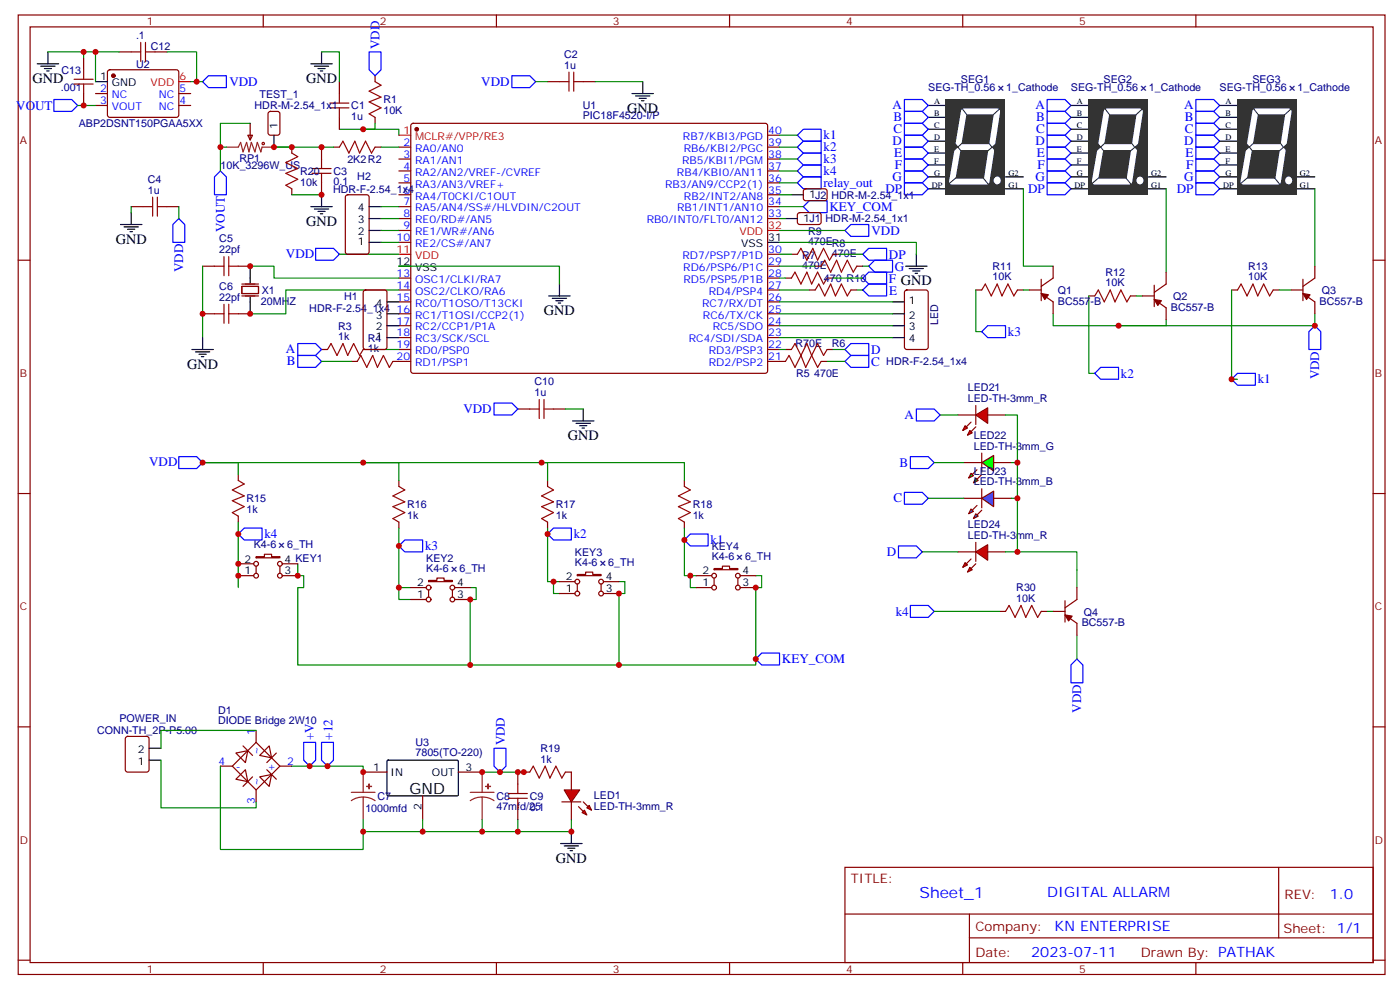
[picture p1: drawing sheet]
<svg xmlns="http://www.w3.org/2000/svg" width="415mm" height="293mm" viewBox="0 0 415 293" stroke-linecap="round" stroke-linejoin="round" font-family="sans-serif">
<g fill="none" stroke="#870000" stroke-width=".35">
<path d="M5.4 4.4h405.3v284.4h-405.3zM8.9 8h398.3v277.3h-398.3zM78.1 4.4v3.6M147.2 4.4v3.6M216.4 4.4v3.6M285.5 4.4v3.6M354.6 4.4v3.6M74.2 36.5v5M100.6 24.2v3.5M100.6 34.8v3.5M111.2 22.4v1.8M111.2 34.8v1.7"/>
<path d="M122 36.8l.5-.3h104.4l.5 .3 .2 .5v72.9l-.7 .4h-104.7l-.4-.7v-72.6zM162.4 24.2h3.5M173 24.2h3.5M73.5 40.1h1.4l-.7 1.4zM95.4 43.6v3.5M95.4 54.2v3.5M98.9 43.6h1.7M111.2 43.6h1.8M118.3 43.6h3.5M118.3 47.1h3.5M118.3 50.7h3.5M118.3 54.2h3.5"/>
<path d="M118.3 57.7h3.5M227.6 40.1h3.6M227.6 43.6h3.6M227.6 47.1h3.6M227.6 50.7h3.6M227.6 54.2h3.6M227.6 57.7h3.6M5.4 77.1h3.5M118.3 61.2h3.5M118.3 64.8h3.5M118.3 71.8h3.5M118.3 68.3h3.5"/>
<path d="M227.6 61.2h3.6M227.6 64.8h3.6M227.6 75.4h3.6M227.6 78.9h3.6M407.2 77.1h3.5M118.3 82.4h3.5M118.3 85.9h3.5M118.3 89.5h3.5M118.3 93h3.5M118.3 96.5h3.5M227.6 82.4h3.6M227.6 85.9h3.6"/>
<path d="M227.6 89.5h3.6M227.6 93h3.6M227.6 96.5h3.6M118.3 100h3.5M118.3 103.6h3.5M118.3 107.1h3.5M227.6 100h3.6M227.6 103.6h3.6M227.6 107.1h3.6M5.4 146.3h3.5M407.2 146.3h3.5M5.4 215.4h3.5"/>
<path d="M407.2 215.4h3.5M250.6 257h156.6v28.3h-156.6zM379.2 257.1v20.8M250.6 270.9h156.5M287.5 277.9h119.6M287.5 270.9v14.1M5.4 284.6h3.5M78.1 285.3v3.5M147.2 285.3v3.5M216.4 285.3v3.5M285.5 285.3v3.5M354.6 285.3v3.5"/>
<path d="M407.2 284.6h3.5"/>
</g>
<path d="M118.3 40.1h3.5M118.3 75.4h3.5M227.6 68.3h3.6" fill="none" stroke="#f00" stroke-width=".35"/>
<g fill="none" stroke="#000" stroke-width=".35">
<path d="M11 18.9h6.4M12.1 19.6h4.2M14.2 15.4v3.5M92.2 18.9h6.3M93.2 19.6h4.3M95.4 15.4v3.5M13.2 20.3h2.1M13.9 21h.7M94.3 20.3h2.1M95 21h.7M187.4 27.7h6.4M188.5 28.4h4.2"/>
<path d="M189.5 29.1h2.2M190.3 29.8h.7M190.6 24.2v3.5M275.3 31.3h5.3M275.3 34.8h5.3M275.3 38.3h5.3M95.4 57.7v3.5M275.3 41.8h5.3M275.3 45.4h5.3M275.3 48.9h5.3M275.3 52.4h5.3M275.3 56h5.3"/>
<path d="M298.2 52.4h5.3M298.2 56h5.3M92.2 61.2h6.3M93.2 61.9h4.3M94.3 62.7h2.1M95 63.4h.7M118.3 78.9h3.5M227.6 71.8h3.6"/>
</g>
<circle cx="123.6" cy="38.3" r=".53" fill="#870000" stroke="#870000" stroke-width=".35"/>
<g fill="none" stroke="#a10000" stroke-width=".35">
<path d="M97.8 32h5.7M97.8 30.6h5.7M100.6 27.7v2.9M100.6 32v2.8M111.2 24.2l1.8 1.1-3.5 1.7 3.5 1.8-3.5 1.4 3.5 1.8-3.5 1.7 1.7 1.1M165.9 24.2h2.8M168.7 21.4v5.6M170.1 24.2h2.9M170.1 21.4v5.6M92.5 51.4h5.7M92.5 50h5.7M95.4 47.1v2.9"/>
<path d="M95.4 51.4v2.8M100.6 43.6l1.1-1.8 1.8 3.6 1.7-3.6 1.4 3.6 1.8-3.6 1.8 3.6 1-1.8"/>
<circle cx="78.1" cy="42.5" r=".35"/>
</g>
<path d="M74.2 36.5h-8.8v14.2M100.6 38.3h17.7v1.8M111.2 36.5v1.8h-3.5M158.9 24.2h3.5M176.5 24.2h14.1M65.4 43.6h1.7M81.2 43.6h17.7" fill="none" stroke="#008700" stroke-width=".35"/>
<path d="M109.5 15.4h3.5v5.3l-1.8 1.7-1.7-1.7zM16 29.5h5.3l1.7 1.8-1.7 1.7h-5.3zM61.8 22.4h5.3v3.6h-5.3l-1.7-1.8zM151.8 22.4h5.3l1.8 1.8-1.8 1.8h-5.3zM65.4 50.7l1.7 1.7v5.3h-3.5v-5.3z" fill="none" stroke="#00f" stroke-width=".35"/>
<path d="M67.1 43.6h3.6l.7-1.4 .7 2.8 1-2.8 .7 2.8 .7-2.8 1.1 2.8 .7-2.8 1.1 2.8 .3-1.4h3.5" fill="none" stroke="#8c2424" stroke-width=".35"/>
<path d="M280.4 29.5h17.6v28.2h-17.6z" fill="#333"/>
<path d="M284.1 43.6l-1.8 10.2h10.3l3.1-20.8h-9.8l-1.8 10.6h9.9" fill="none" stroke="#fff" stroke-width="1.8"/>
<path d="M285.2 32l9 11.7-13.3 11.2M296.8 32l-12.7 11.6 9.5 11.6" fill="none" stroke="#333" stroke-width=".32"/>
<path d="M283 42.1l1.2 1.5-1.6 1.4zM294.1 43.6l1.1 1.3 .4-2.7z" fill="#333"/>
<circle cx="295.7" cy="53.5" r="1.11" fill="#fff"/>
<path d="M236.5 75.4l1-1.8 1.8 3.5 1.8-3.5 1.4 3.5 1.7-3.5 1.8 3.5 1.1-1.7M243.5 78.9l1.1-1.8 1.7 3.5 1.8-3.5 1.4 3.5 1.8-3.5 1.7 3.5 1.1-1.7M234.7 82.4l1.1-1.8 1.7 3.6 1.8-3.6 1.4 3.6 1.8-3.6 1.7 3.6 1.1-1.8M97.1 103.6l1.1-1.8 1.7 3.5 1.8-3.5 1.4 3.5 1.8-3.5 1.7 3.5 1.1-1.7M105.9 107.1l1.1-1.8 1.8 3.6 1.7-3.6 1.4 3.6 1.8-3.6 1.8 3.6 1-1.8M232.9 107.1l1.1-1.8 1.8 3.6 3.5-7.1 1.4 3.5 1.8 3.6 1-1.8M234.7 103.6l1.1-1.8 1.7 3.5 1.4 3.6 3.6-7.1 1.7 3.5 1.1-1.7" fill="none" stroke="#a10000" stroke-width=".35"/>
<g fill="none" stroke="#870000" stroke-width=".35">
<path d="M234.7 75.4h1.8M241.8 78.9h1.7M247.1 75.4h1.7M254.1 78.9h1.8M232.9 82.4h1.8M245.3 82.4h1.8M95.4 103.6h1.7M104.2 107.1h1.7M107.7 103.6h1.8M116.5 107.1h1.8M231.2 107.1h1.7M232.9 103.6h1.8"/>
<path d="M243.5 107.1h1.8M245.3 103.6h1.8"/>
</g>
<path d="M231.2 75.4h3.5M231.2 78.9h10.6M231.2 82.4h1.7M109.5 103.6h8.8M231.2 103.6h1.7" fill="none" stroke="#008700" stroke-width=".35"/>
<g fill="none" stroke="#00f" stroke-width=".35">
<path d="M268.2 29.5h5.3l1.8 1.8-1.8 1.7h-5.3zM268.2 33h5.3l1.8 1.8-1.8 1.7h-5.3zM268.2 36.5h5.3l1.8 1.8-1.8 1.8h-5.3zM310.6 36.5h5.2l1.8 1.8-1.8 1.8h-5.2zM310.6 33h5.2l1.8 1.8-1.8 1.7h-5.2zM310.6 29.5h5.2l1.8 1.8-1.8 1.7h-5.2zM268.2 40.1h5.3l1.8 1.7-1.8 1.8h-5.3zM268.2 43.6h5.3l1.8 1.8-1.8 1.7h-5.3zM268.2 47.1h5.3l1.8 1.8-1.8 1.8h-5.3zM268.2 50.7h5.3l1.8 1.7-1.8 1.8h-5.3zM268.2 54.2h5.3l1.8 1.8-1.8 1.7h-5.3zM310.6 54.2h5.2l1.8 1.8-1.8 1.7h-5.2z"/>
<path d="M310.6 50.7h5.2l1.8 1.7-1.8 1.8h-5.2zM310.6 47.1h5.2l1.8 1.8-1.8 1.8h-5.2zM310.6 43.6h5.2l1.8 1.8-1.8 1.7h-5.2zM310.6 40.1h5.2l1.8 1.7-1.8 1.8h-5.2z"/>
</g>
<path d="M317.6 31.3h5.3M317.6 34.8h5.3M317.6 38.3h5.3M317.6 41.8h5.3M317.6 45.4h5.3M317.6 48.9h5.3M317.6 52.4h5.3M317.6 56h5.3M340.5 52.4h5.3M340.5 56h5.3" fill="none" stroke="#000" stroke-width=".35"/>
<path d="M322.7 29.5h17.7v28.2h-17.7z" fill="#333"/>
<path d="M326.4 43.6l-1.7 10.2h10.2l3.2-20.8h-9.9l-1.8 10.6h9.9" fill="none" stroke="#fff" stroke-width="1.8"/>
<path d="M327.5 32l9 11.7-13.2 11.2M339.1 32l-12.7 11.6 9.6 11.6" fill="none" stroke="#333" stroke-width=".32"/>
<path d="M325.4 42.1l1.2 1.5-1.7 1.4zM336.4 43.6l1.1 1.3 .4-2.7z" fill="#333"/>
<circle cx="338" cy="53.5" r="1.11" fill="#fff"/>
<path d="M354.6 36.5h5.3l1.8 1.8-1.8 1.8h-5.3zM354.6 33h5.3l1.8 1.8-1.8 1.7h-5.3zM354.6 29.5h5.3l1.8 1.8-1.8 1.7h-5.3zM354.6 54.2h5.3l1.8 1.8-1.8 1.7h-5.3zM354.6 50.7h5.3l1.8 1.7-1.8 1.8h-5.3zM354.6 47.1h5.3l1.8 1.8-1.8 1.8h-5.3zM354.6 43.6h5.3l1.8 1.8-1.8 1.7h-5.3zM354.6 40.1h5.3l1.8 1.7-1.8 1.8h-5.3z" fill="none" stroke="#00f" stroke-width=".35"/>
<path d="M361.7 31.3h5.3M361.7 34.8h5.3M361.7 38.3h5.3M361.7 41.8h5.3M361.7 45.4h5.3M361.7 48.9h5.3M361.7 52.4h5.3M361.7 56h5.3M384.6 52.4h5.3M384.6 56h5.3" fill="none" stroke="#000" stroke-width=".35"/>
<path d="M366.8 29.5h17.7v28.2h-17.7z" fill="#333"/>
<path d="M370.5 43.6l-1.7 10.2h10.2l3.2-20.8h-9.9l-1.8 10.6h9.9" fill="none" stroke="#fff" stroke-width="1.8"/>
<path d="M371.6 32l9 11.7-13.3 11.2M383.2 32l-12.7 11.6 9.5 11.6" fill="none" stroke="#333" stroke-width=".32"/>
<path d="M369.5 42.1l1.2 1.5-1.7 1.4zM380.5 43.6l1.1 1.3 .4-2.7z" fill="#333"/>
<circle cx="382.1" cy="53.5" r="1.11" fill="#fff"/>
<g fill="none" stroke="#00f" stroke-width=".35">
<path d="M236.5 40.1l1.7-1.8h5.3v3.5h-5.3zM236.5 43.6l1.7-1.8h5.3v3.6h-5.3zM236.5 47.1l1.7-1.7h5.3v3.5h-5.3zM236.5 50.7l1.7-1.8h5.3v3.5h-5.3zM236.5 54.2l1.7-1.8h5.3v3.6h-5.3zM53 64.8l1.8 1.7v5.3h-3.5v-5.3zM93.6 73.6h5.3l1.7 1.8-1.7 1.7h-5.3zM238.2 61.2l1.8-1.7h5.3v3.5h-5.3zM250.6 68.3l1.7-1.8h5.3v3.6h-5.3zM257.6 78.9l1.8-1.8h5.3v3.5h-5.3zM257.6 73.6h5.3v3.5h-5.3l-1.7-1.7zM255.9 85.9l1.7-1.7h5.3v3.5h-5.3z"/>
<path d="M257.6 80.6h5.3v3.6h-5.3l-1.7-1.8zM389.9 96.5l1.8 1.8v5.3h-3.5v-5.3zM88.3 101.8h5.3l1.8 1.8-1.8 1.7h-5.3zM88.3 105.3h5.3l1.8 1.8-1.8 1.8h-5.3zM250.6 107.1l1.7-1.8h5.3v3.6h-5.3zM250.6 103.6l1.7-1.8h5.3v3.5h-5.3zM53 135.3h5.3l1.8 1.8-1.8 1.8h-5.3zM224.1 195.3l1.8-1.8h5.3v3.6h-5.3z"/>
</g>
<g fill="none" stroke="#a10000" stroke-width=".35">
<path d="M45.3 58.4v5.7M46.7 58.4v5.7M42.4 61.2h2.9M46.7 61.2h2.8M63.6 78.9h2.8M66.4 76.1v5.6M67.8 78.9h2.9M67.8 76.1v5.6M63.6 93h2.8M66.4 90.2v5.6M67.8 90.2v5.6M67.8 93h2.9"/>
<path d="M241.8 85.9l1-1.7 1.8 3.5 1.7-3.5 1.5 3.5 1.7-3.5 1.8 3.5 1-1.8M291.1 85.9l1.1-1.7 1.8 3.5 1.7-3.5 1.4 3.5 1.8-3.5 1.8 3.5 1-1.8M324.7 87.7l1-1.8 1.8 3.6 1.7-3.6 1.5 3.6 1.7-3.6 1.8 3.6 1-1.8M367 85.9l1.1-1.7 1.7 3.5 1.8-3.5 1.4 3.5 1.8-3.5 1.7 3.5 1.1-1.8M70.7 142.4l1.7 1-3.5 1.8 3.5 1.8-3.5 1.4 3.5 1.7-3.5 1.8 1.8 1.1M118.3 144.1l1.8 1.1-3.6 1.8 3.6 1.7-3.6 1.4 3.6 1.8-3.6 1.8 1.8 1M162.4 144.1l1.7 1.1-3.5 1.8 3.5 1.7-3.5 1.4 3.5 1.8-3.5 1.8 1.8 1M203 144.1l1.7 1.1-3.5 1.8 3.5 1.7-3.5 1.4 3.5 1.8-3.5 1.8 1.8 1M150.7 236.6h5.7M150.7 235.2h5.7M153.6 232.3v2.9M153.6 236.6v2.8"/>
<path d="M157.1 228.8l1.1-1.8 1.7 3.6 1.8-3.6 1.4 3.6 1.8-3.6 1.7 3.6 1.1-1.8"/>
</g>
<g fill="none" stroke="#870000" stroke-width=".35">
<path d="M38.9 61.2h3.5M49.5 61.2h3.5M60.1 78.9h3.5M70.7 78.9h3.5M60.1 93h3.5M70.7 93h3.5M71.7 84.9h5v2.1h-5zM71.7 87.7h5M71.7 84.2h5M240 85.9h1.8M252.3 85.9h1.8M289.4 85.9h1.7"/>
<path d="M301.7 85.9h1.8M322.9 87.7h1.8M335.2 87.7h1.8M365.2 85.9h1.8M377.6 85.9h1.7M70.7 140.6v1.8M70.7 153v1.7M118.3 142.4v1.7M118.3 154.7v1.8M162.4 142.4v1.7M162.4 154.7v1.8M203 142.4v1.7"/>
<path d="M203 154.7v1.8M37.4 218.4l.5-.2h5.6l.6 .5 .1 9.4-.5 .7h-5.8l-.7-.5-.1-9.4zM76 216.5v3.5M65.4 227h3.5M68.9 227l7.1-7 7 7-7 7.1zM70 223.2l3.5-.7-.7 3.5zM72.1 221.1l2.8 2.8M72.8 228.1l.7 3.5-3.5-.7zM74.9 230.2l-2.8 2.8M76 234.1v3.5M77 230.2l3.5-.7-.7 3.5zM79.1 228.1l2.9 2.8"/>
<path d="M79.8 221.1l.7 3.5-3.5-.7zM82 223.2l-2.9 2.8M83 227h3.5M107.7 228.8h7.1M125.3 235.9v7M135.9 228.8h7.1M153.6 228.8v3.5M153.6 239.4v3.5M155.3 228.8h1.8M167.7 228.8h1.7"/>
</g>
<g fill="none" stroke="#008700" stroke-width=".35">
<path d="M231.2 40.1h5.3M231.2 43.6h5.3M231.2 47.1h5.3M231.2 50.7h5.3M231.2 54.2h5.3M303.5 56v22.9h8.8M345.8 56v24.6M389.9 56v22.9M38.9 61.2v1.8M53 61.2v3.6M60.1 78.9v21.1M74.2 78.9h7v3.5h37.1"/>
<path d="M100.6 75.4h17.7M118.3 78.9h47.6v5.3M231.2 71.8h40.5v3.6M231.2 68.3h19.4M231.2 61.2h7M248.8 75.4h7.1M118.3 85.9h-33.5v7.1h-10.6M231.2 85.9h8.8M247.1 82.4h8.8M254.1 85.9h1.8M289.4 85.9v12.4h1.7M312.3 93v3.5h33.5v-1.7"/>
<path d="M322.9 87.7v22.9h1.8M337 87.7h1.8M365.2 85.9v26.5h1.8M379.3 85.9h3.6M389.9 93v3.5h-58.2M95.4 107.1h8.8M245.3 107.1h5.3M247.1 103.6h3.5M107.7 137.1h54.7v5.3M160.6 137.1h42.4v5.3M70.7 140.6v-3.5h-10.6h58.2v5.3M70.7 154.7v19.4"/>
<path d="M118.3 156.5v17.6h3.5M162.4 156.5v15.9h3.5M203 156.5v14.1h3.5M88.3 167.1v3.5h1.8v3.5h-1.8v23h51.2v-19.4h1.7v-3.6h-1.7M118.3 174.1v3.6h3.5M164.1 172.4v3.5h1.8M183.6 172.4h1.7v3.5h-1.7v21.2h-44.1M204.7 170.6v3.5h1.8M224.1 170.6h1.8v3.5h-1.8v23h-40.5M76 216.5h-28.3v5.3M47.7 225.3v14.1h28.3v-1.8M65.4 227v24.7h42.3v-5.2"/>
<path d="M86.5 227h21.2v1.8M143 228.8h12.3M107.7 242.9v3.6h17.6v-3.6M143 242.9v3.6h-17.7M153.6 242.9v3.6h-10.6"/>
</g>
<g fill="none" stroke="#000" stroke-width=".35">
<path d="M35.7 66.5h6.4M36.8 67.2h4.2M37.9 67.9h2.1M38.6 68.7h.7M38.9 63v3.5M74.2 78.9v4.9M268.6 78.9h6.3M269.6 79.6h4.3M271.7 75.4v3.5M74.2 88.1v4.9M162.7 87.7h6.4M163.8 88.4h4.2"/>
<path d="M164.9 89.1h2.1M165.6 89.8h.7M165.9 84.2v3.5M270.7 80.3h2.1M271.4 81h.7M56.9 103.6h6.4M58 104.3h4.2M59 105h2.1M59.7 105.7h.7M60.1 100v3.6M44.2 225.3h3.5M44.2 221.8h3.5"/>
<path d="M114.8 225.5l.3-.2h20.7l.1 .3v10.1l-.3 .2-20.7-.1-.1-.3z"/>
</g>
<path d="M104.2 234.8h7M107.7 236.2l-1.8 .3-1.7 .8M107.7 236.2l1.9 .3 1.6 .8M107.7 228.8v6M107.7 236.2v6.7M139.5 234.8h7M143 236.2l-1.9 .3-1.6 .8M143 236.2l1.8 .3 1.7 .8M143 228.8v6M143 236.2v6.7" fill="none" stroke="#8c2424" stroke-width=".35"/>
<g fill="#8c2424" stroke="#8c2424" stroke-width=".35">
<path d="M108.8 233l1.4 .1z"/>
<path d="M109.4 232.3l.1 1.5z"/>
<path d="M144 233l1.5 .1z"/>
<path d="M144.7 232.3v1.5z"/>
</g>
<g fill="#f00" stroke="#870000" stroke-width=".35">
<path d="M167.3 234.1h4.6l-2.5 3.5z"/>
<path d="M166.6 237.6h5.7z"/>
</g>
<g fill="#870000" stroke="#870000" stroke-width=".35">
<path d="M173 237.6l1.4 1.4z"/>
<path d="M171.6 239l1.4 1.5z"/>
</g>
<g fill="#f00" stroke="#870000" stroke-width=".35">
<path d="M174 239.4l.7-.7 .7 1.4z"/>
<path d="M172.6 240.8l.7-.7 .7 1.4z"/>
</g>
<g fill="none" stroke="#870000" stroke-width=".35">
<path d="M24.8 17.1v3.6M35.4 15.4h3.5M46 15.4h3.5M24.8 27.7v3.6M28.3 27.7h3.6M28.3 31.3h3.6M32.1 20.9l.5-.2h20l.4 .7v13l-.7 .4-20-.1-.4-.6v-12.7zM53 27.7h3.6M53 31.3h3.6M79.7 33.2l.5-.2h2.1l.7 .5v5.9l-.5 .6-2.3 .1-.7-.5v-5.9zM86.5 43.6v1.8M86.5 56v1.7"/>
<path d="M102.6 57.9l.5-.2h5.7l.6 .4 .1 16.5-.5 .7-5.9 .1-.6-.5-.1-16.5zM238.5 56.2l.4-.2h6l.4 .7-.1 2.3-.6 .5-5.9-.1-.5-.6v-2.1zM236.7 63.2l.5-.2 5.9 .1 .4 .6v2.4l-.7 .4h-5.9l-.4-.7v-2.1zM312.3 78.9v3.5l-3.5 2.5M389.9 78.9v3.5l-3.5 2.5M107.9 86.1l.5-.2h5.7l.6 .5 .1 16.5-.5 .6-5.9 .1-.6-.5-.1-16.5zM268.5 86.1l.4-.2h5.7l.6 .5 .1 16.5-.5 .6-5.9 .1-.6-.5-.1-16.5zM305.3 85.9h3.5M308.8 87l3.5 2.5v3.5M308.8 82.8v6.3M338.8 87.7h3.5M342.3 88.8l3.5 2.4v3.6"/>
<path d="M342.3 84.5v6.4M345.8 80.6v3.6l-3.5 2.4M382.9 85.9h3.5M386.4 87l3.5 2.5v3.5M386.4 82.8v6.3M153.6 121.2h3.5M164.1 121.2h3.6M70.7 170.6h4.5M70.7 167.1h4.5M76 165h2.4v-.7h2.1v.7h2.5v.3h-7zM76 167.8v2.1M83 167.8v2.1"/>
<path d="M83.7 170.6h4.6M83.7 167.1h4.6M121.8 177.7h4.6M121.8 174.1h4.6M127.1 172h2.5v-.7h2.1v.7h2.5v.4h-7.1zM127.1 174.8v2.2M134.2 174.8v2.2M134.9 177.7h4.6M134.9 174.1h4.6M165.9 175.9h4.6M165.9 172.4h4.6M171.2 170.3h2.5v-.8h2.1v.8h2.5v.3h-7.1z"/>
<path d="M171.2 173.1v2.1M178.3 173.1v2.1M179 175.9h4.6M179 172.4h4.6M206.5 170.6h4.6M206.5 174.1h4.6M211.8 168.5h2.4v-.7h2.2v.7h2.4v.3h-7zM211.8 171.3v2.1M218.8 171.3v2.1M219.5 170.6h4.6M219.5 174.1h4.6M315.8 178v6.4"/>
<path d="M319.4 174.1v3.6l-3.6 2.4M296.4 181.2h1.8M308.8 181.2h1.8M312.3 181.2h3.5M315.8 182.2l3.6 2.5v3.5M169.4 228.8v5.3M169.4 237.6v5.3"/>
<circle cx="76" cy="167.1" r=".71"/>
<circle cx="76" cy="170.6" r=".71"/>
<circle cx="83" cy="170.6" r=".71"/>
<circle cx="83" cy="167.1" r=".71"/>
<circle cx="127.1" cy="177.7" r=".71"/>
<circle cx="127.1" cy="174.1" r=".71"/>
<circle cx="134.2" cy="174.1" r=".71"/>
<circle cx="134.2" cy="177.7" r=".71"/>
<circle cx="171.2" cy="175.9" r=".71"/>
<circle cx="171.2" cy="172.4" r=".71"/>
<circle cx="178.3" cy="175.9" r=".71"/>
<circle cx="178.3" cy="172.4" r=".71"/>
<circle cx="211.8" cy="170.6" r=".71"/>
<circle cx="211.8" cy="174.1" r=".71"/>
<circle cx="218.8" cy="170.6" r=".71"/>
<circle cx="218.8" cy="174.1" r=".71"/>
</g>
<g fill="none" stroke="#008700" stroke-width=".35">
<path d="M14.2 15.4h14.1v8.8M24.8 15.4v1.7M28.3 15.4h7.1M49.5 15.4h8.8v8.8M95.4 15.4h5.2v8.8M23 31.3h5.3M56.6 24.2h3.5M81.2 43.6h5.3M86.5 57.7h8.9M113 43.6h5.3M231.2 57.7h3.5M113 71.8h5.3"/>
<path d="M113 68.3h5.3M113 64.8h5.3M113 61.2h5.3M231.2 64.8h1.7M255.9 78.9h1.7M231.2 89.5h33.5M231.2 93h33.5M231.2 96.5h33.5M303.5 85.9h1.8M231.2 100h33.5M167.7 121.2h5.3M319.4 168.8v5.3"/>
<path d="M310.6 181.2h1.7M319.4 188.2v7.1M153.6 228.8h1.7M169.4 242.9v3.6h-15.8"/>
</g>
<g fill="none" stroke="#00f" stroke-width=".35">
<path d="M291.1 98.3l1.8-1.8h5.3v3.5h-5.3zM146.5 119.5h5.3l1.8 1.7-1.8 1.8h-5.3zM324.7 110.6l1.7-1.7h5.3v3.5h-5.3zM365.2 112.4l1.8-1.8h5.3v3.6h-5.3zM270 135.3h5.3l1.7 1.8-1.7 1.8h-5.3zM271.7 121.2h5.3l1.8 1.8-1.8 1.7h-5.3zM70.7 158.3l1.7-1.8h5.3v3.5h-5.3zM162.4 158.3l1.7-1.8h5.3v3.5h-5.3zM268.2 145.9h5.3l1.8 1.8-1.8 1.7h-5.3zM118.3 161.8l1.8-1.8h5.2v3.5h-5.2zM203 160l1.7-1.7h5.3v3.5h-5.3zM266.5 161.8h5.2l1.8 1.7-1.8 1.8h-5.2z"/>
<path d="M270 179.4h5.3l1.7 1.8-1.7 1.8h-5.3zM319.4 195.3l1.7 1.8v5.3h-3.5v-5.3zM90.1 220h3.5v5.3l-1.8 1.7-1.7-1.7zM95.4 220h3.5v5.3l-1.8 1.7-1.7-1.7zM146.5 221.8h3.5v5.2l-1.7 1.8-1.8-1.8z"/>
</g>
<g fill="none" stroke="#a10000" stroke-width=".35">
<path d="M38.9 15.4h2.8M41.7 12.6v5.6M43.1 12.6v5.6M43.1 15.4h2.9M22 23.5h5.6M22 24.9h5.6M24.8 20.7v2.8M24.8 24.9v2.8M86.5 45.4l1.8 1-3.5 1.8 3.5 1.8-3.5 1.4 3.5 1.7-3.5 1.8 1.7 1.1M159.9 118.4v5.6M161.3 118.4v5.6M157.1 121.2h2.8"/>
<path d="M161.3 121.2h2.8M298.2 181.2l1.1-1.8 1.7 3.6 1.8-3.6 1.4 3.6 1.8-3.6 1.7 3.6 1.1-1.8"/>
</g>
<g fill="none" stroke="#000" stroke-width=".35">
<path d="M28.3 24.2h3.6M81.2 40.1v3.5M234.7 57.7h3.5M109.5 64.8h3.5M109.5 71.8h3.5M109.5 68.3h3.5M109.5 61.2h3.5M232.9 64.8h3.6M114.8 96.5h3.5M114.8 93h3.5M114.8 89.5h3.5M264.7 96.5h3.5"/>
<path d="M264.7 93h3.5M264.7 89.5h3.5M114.8 100h3.5M264.7 100h3.5M169.8 124.7h6.3M170.9 125.4h4.2M171.9 126.2h2.1M172.6 126.9h.7M173 121.2v3.5M166.3 250h6.3M167.3 250.7h4.3M168.4 251.4h2.1"/>
<path d="M169.1 252.1h.7M169.4 246.5v3.5"/>
</g>
<g fill="#870000" stroke="#870000" stroke-width=".35">
<path d="M308.8 87l2.1 .3-1.1 1.5z"/>
<path d="M342.3 88.8l2.1 .3-1 1.4z"/>
<path d="M386.4 87l2.1 .3-1 1.5z"/>
<path d="M315.8 182.2l2.2 .4-1.1 1.4z"/>
<circle cx="33.6" cy="22.4" r=".53"/>
</g>
<path d="M53 24.2h3.6" fill="none" stroke="#f00" stroke-width=".35"/>
<g fill="#f00" stroke="#870000" stroke-width=".35">
<path d="M289.4 123l3.5-2.1v4.5z"/>
<path d="M289.4 120.2v5.6z"/>
</g>
<g fill="#870000" stroke="#870000" stroke-width=".35">
<path d="M289.4 126.5l-1.4 1.4z"/>
<path d="M288 125.1l-1.4 1.4z"/>
</g>
<g fill="#f00" stroke="#870000" stroke-width=".35">
<path d="M287.6 127.6l.7 .7-1.4 .7z"/>
<path d="M286.2 126.2l.7 .7-1.4 .7z"/>
</g>
<path d="M284.1 123h5.3M292.9 123h5.3" fill="none" stroke="#870000" stroke-width=".35"/>
<path d="M291.1 137.1l3.6-2.1v4.6z" fill="#0f0" stroke="#870000" stroke-width=".35"/>
<path d="M291.1 134.3v5.6z" fill="#f00" stroke="#870000" stroke-width=".35"/>
<g fill="#870000" stroke="#870000" stroke-width=".35">
<path d="M291.1 140.6l-1.4 1.4z"/>
<path d="M288.3 140.6l1.4-1.4z"/>
</g>
<g fill="#0f0" stroke="#870000" stroke-width=".35">
<path d="M289.4 141.7l.7 .7-1.4 .7z"/>
<path d="M288 140.3l.7 .7-1.4 .7z"/>
</g>
<path d="M285.9 137.1h5.2M294.7 137.1h5.3M285.9 147.7h5.2M294.7 147.7h5.3" fill="none" stroke="#870000" stroke-width=".35"/>
<g fill="#09f" stroke="#870000" stroke-width=".35">
<path d="M288 150.8l.7 .8-1.4 .7z"/>
<path d="M289.4 152.3l.7 .7-1.4 .7z"/>
</g>
<g fill="#870000" stroke="#870000" stroke-width=".35">
<path d="M289.7 149.8l-1.4 1.4z"/>
<path d="M291.1 151.2l-1.4 1.4z"/>
</g>
<path d="M291.1 144.9v5.6z" fill="#f00" stroke="#870000" stroke-width=".35"/>
<path d="M291.1 147.7l3.6-2.1v4.5z" fill="#09f" stroke="#870000" stroke-width=".35"/>
<path d="M278.8 123h5.3M275.3 147.7h10.6" fill="none" stroke="#008700" stroke-width=".35"/>
<g fill="#f00" stroke="#870000" stroke-width=".35">
<path d="M289.4 163.5l3.5-2.1v4.6z"/>
<path d="M289.4 160.7v5.7z"/>
</g>
<g fill="#870000" stroke="#870000" stroke-width=".35">
<path d="M289.4 167.1l-1.4 1.4z"/>
<path d="M288 165.7l-1.4 1.4z"/>
</g>
<g fill="#f00" stroke="#870000" stroke-width=".35">
<path d="M287.6 168.1l.7 .7-1.4 .7z"/>
<path d="M286.2 166.7l.7 .7-1.4 .7z"/>
</g>
<path d="M284.1 163.5h5.3M292.9 163.5h5.3" fill="none" stroke="#870000" stroke-width=".35"/>
<path d="M277 137.1h8.9M298.2 123h3.5v14.1h-1.7M301.7 137.1v10.6h-1.7M301.7 147.7v15.8h-3.5M273.5 163.5h10.6M301.7 163.5h17.7v5.3M277 181.2h19.4" fill="none" stroke="#008700" stroke-width=".35"/>
<g fill="#c00">
<circle cx="65.4" cy="43.6" r=".88"/>
<circle cx="331.7" cy="96.5" r=".88"/>
<circle cx="139.5" cy="197.1" r=".88"/>
<circle cx="183.6" cy="197.1" r=".88"/>
<circle cx="118.3" cy="174.1" r=".88"/>
<circle cx="164.1" cy="172.4" r=".88"/>
<circle cx="204.7" cy="170.6" r=".88"/>
<circle cx="107.7" cy="137.1" r=".88"/>
<circle cx="160.6" cy="137.1" r=".88"/>
<circle cx="224.1" cy="195.3" r=".88"/>
<circle cx="60.1" cy="137.1" r=".88"/>
<circle cx="389.9" cy="96.5" r=".88"/>
<circle cx="74.2" cy="78.9" r=".88"/>
<circle cx="74.2" cy="93" r=".88"/>
<circle cx="60.1" cy="93" r=".88"/>
<circle cx="125.3" cy="246.5" r=".88"/>
<circle cx="143" cy="228.8" r=".88"/>
<circle cx="143" cy="246.5" r=".88"/>
<circle cx="107.7" cy="228.8" r=".88"/>
<circle cx="107.7" cy="246.5" r=".88"/>
<circle cx="153.6" cy="228.8" r=".88"/>
<circle cx="153.6" cy="246.5" r=".88"/>
<circle cx="155.3" cy="228.8" r=".88"/>
<circle cx="148.3" cy="228.8" r=".88"/>
<circle cx="107.7" cy="38.3" r=".88"/>
<circle cx="95.4" cy="43.6" r=".88"/>
<circle cx="86.5" cy="43.6" r=".88"/>
<circle cx="95.4" cy="57.7" r=".88"/>
<circle cx="81.2" cy="43.6" r=".88"/>
<circle cx="365.2" cy="112.4" r=".88"/>
<circle cx="97.1" cy="227" r=".88"/>
<circle cx="203" cy="160" r=".88"/>
<circle cx="162.4" cy="158.3" r=".88"/>
<circle cx="118.3" cy="161.8" r=".88"/>
<circle cx="70.7" cy="158.3" r=".88"/>
<circle cx="70.7" cy="170.6" r=".88"/>
<circle cx="70.7" cy="167.1" r=".88"/>
<circle cx="139.5" cy="177.7" r=".88"/>
<circle cx="183.6" cy="175.9" r=".88"/>
<circle cx="224.1" cy="174.1" r=".88"/>
<circle cx="169.4" cy="246.5" r=".88"/>
<circle cx="88.3" cy="170.6" r=".88"/>
<circle cx="24.8" cy="31.3" r=".88"/>
<circle cx="24.8" cy="15.4" r=".88"/>
<circle cx="28.3" cy="15.4" r=".88"/>
<circle cx="58.3" cy="24.2" r=".88"/>
<circle cx="91.8" cy="227" r=".88"/>
<circle cx="301.7" cy="137.1" r=".88"/>
<circle cx="301.7" cy="147.7" r=".88"/>
<circle cx="301.7" cy="163.5" r=".88"/>
</g>
<text font-size="4.6" x="121.5" y="235.2">GND</text>
<text font-size="4.6" fill="#00f" x="272.7" y="266.1">Sheet_1</text>
<g font-size="4.2">
<text x="9.6" y="24.6">GND</text>
<text x="90.8" y="24.6">GND</text>
<text x="186" y="33.4">GND</text>
<text x="90.8" y="66.9">GND</text>
<text x="34.3" y="72.2">GND</text>
<text x="161.3" y="93.3">GND</text>
<text x="55.5" y="109.2">GND</text>
<text x="168.4" y="130.4">GND</text>
<text x="164.9" y="255.6">GND</text>
</g>
<g font-size="4.2" fill="#00f">
<text x="310.6" y="265.9">DIGITAL ALLARM</text>
<text x="394.4" y="266.3">1.0</text>
<text x="312.8" y="275.9">KN ENTERPRISE</text>
<text x="305.8" y="283.7">2023-07-11</text>
</g>
<g font-size="3.9" fill="#00f">
<text x="112.6" y="14.6" transform="rotate(-90 112.6 14.6)">VDD</text>
<text x="68" y="25.4">VDD</text>
<text x="142.7" y="25.5">VDD</text>
<text x="4.8" y="32.5">VOUT</text>
<text x="264.7" y="32.4">A</text>
<text x="265" y="35.9">B</text>
<text x="307.1" y="32.4">A</text>
<text x="307.3" y="35.9">B</text>
<text x="351.1" y="32.4">A</text>
<text x="351.4" y="35.9">B</text>
<text x="244.2" y="41.3">k1</text>
<text x="265" y="39.5">C</text>
<text x="307.3" y="39.5">C</text>
<text x="351.4" y="39.5">C</text>
<text x="244.2" y="44.9">k2</text>
<text x="264.7" y="43">D</text>
<text x="265.1" y="46.5">E</text>
<text x="307.1" y="43">D</text>
<text x="307.5" y="46.5">E</text>
<text x="351.1" y="43">D</text>
<text x="351.6" y="46.5">E</text>
<text x="244.2" y="48.4">k3</text>
<text x="244.2" y="51.9">k4</text>
<text x="264.7" y="53.6">G</text>
<text x="265.4" y="50.1">F</text>
<text x="307.1" y="53.6">G</text>
<text x="307.7" y="50.1">F</text>
<text x="351.1" y="53.6">G</text>
<text x="351.8" y="50.1">F</text>
<text x="244.2" y="55.5">relay_out</text>
<text x="262.6" y="57.1">DP</text>
<text x="304.9" y="57.1">DP</text>
<text x="349" y="57.1">DP</text>
<text x="246" y="62.5">KEY_COM</text>
<text x="66.6" y="68.9" transform="rotate(-90 66.6 68.9)">VOUT</text>
<text x="258.4" y="69.7">VDD</text>
<text x="84.8" y="76.5">VDD</text>
<text x="263.6" y="76.7">DP</text>
<text x="54.3" y="80.7" transform="rotate(-90 54.3 80.7)">VDD</text>
<text x="263.6" y="83.7">F GND</text>
<text x="265.4" y="80.3">G</text>
<text x="263.7" y="87.3">E</text>
<text x="298.9" y="99.5">k3</text>
<text x="84.8" y="104.7">A</text>
<text x="258.3" y="104.9">D</text>
<text x="85" y="108.3">B</text>
<text x="258.3" y="108.6">C</text>
<text x="332.4" y="111.9">k2</text>
<text x="373" y="113.6">k1</text>
<text x="391.2" y="112.4" transform="rotate(-90 391.2 112.4)">VDD</text>
<text x="137.4" y="122.5">VDD</text>
<text x="268.2" y="124.1">A</text>
<text x="44.2" y="138.2">VDD</text>
<text x="266.7" y="138.3">B</text>
<text x="265" y="148.8">C</text>
<text x="78.4" y="159.5">k4</text>
<text x="170.1" y="159.5">k2</text>
<text x="210.7" y="161.3">k1</text>
<text x="126" y="163">k3</text>
<text x="263" y="164.7">D</text>
<text x="265.6" y="182.5">k4</text>
<text x="231.9" y="196.6">KEY_COM</text>
<text x="320.6" y="211.2" transform="rotate(-90 320.6 211.2)">VDD</text>
<text x="93.1" y="219.4" transform="rotate(-90 93.1 219.4)">+V</text>
<text x="98.6" y="219.2" transform="rotate(-90 98.6 219.2)">+12</text>
<text x="149.7" y="220.9" transform="rotate(-90 149.7 220.9)">VDD</text>
</g>
<g font-size="3.9" fill="#800">
<text x="252.3" y="261.6">TITLE:</text>
<text x="381" y="266.3">REV:</text>
<text x="289.2" y="275.8">Company:</text>
<text x="380.6" y="276.4">Sheet: 1/1</text>
<text x="289.2" y="283.5">Date:</text>
<text x="338.3" y="283.6">Drawn By: PATHAK</text>
</g>
<g font-size="3.2" fill="#000080">
<text x="40.3" y="11.5">.1</text>
<text x="44.7" y="14.7">C12</text>
<text x="167.3" y="17.1">C2</text>
<text x="18.3" y="21.8">C13</text>
<text x="40.3" y="20.1">U2</text>
<text x="167.3" y="20.3">1u</text>
<text x="18.1" y="27.1">.001</text>
<text x="77" y="28.9">TEST_1</text>
<text x="275.3" y="27">SEG-TH_0.56</text>
<text x="285" y="24.6">SEG1</text>
<text x="298.4" y="27">1_Cathode</text>
<text x="317.6" y="27">SEG-TH_0.56</text>
<text x="327.3" y="24.6">SEG2</text>
<text x="340.7" y="27">1_Cathode</text>
<text x="361.7" y="27">SEG-TH_0.56</text>
<text x="371.4" y="24.6">SEG3</text>
<text x="384.8" y="27">1_Cathode</text>
<text x="75.5" y="32.4">HDR-M-2.54_1x1</text>
<text x="104.2" y="35.6">1u</text>
<text x="104.2" y="32.4">C1</text>
<text x="113.7" y="33.8">10K</text>
<text x="113.7" y="30.7">R1</text>
<text x="172.8" y="35.4">PIC18F4520-I/P</text>
<text x="172.8" y="32.3">U1</text>
<text x="23.4" y="37.7">ABP2DSNT150PGAA5XX</text>
<text x="65.4" y="50">10K_3296W_US</text>
<text x="71" y="48">RP1</text>
<text x="89" y="51.8">R20</text>
<text x="98.9" y="51.8">C3</text>
<text x="103" y="48.2">2K2R2</text>
<text x="106" y="53.5">H2</text>
<text x="43.9" y="57.4">1u</text>
<text x="43.9" y="54.2">C4</text>
<text x="89" y="55">10k</text>
<text x="98.8" y="57.1">HDR-F-2.54_1x4</text>
<text x="98.9" y="55">0.1</text>
<text x="65" y="71.8">C5</text>
<text x="239.6" y="69.6">R9</text>
<text x="65" y="75">22pf</text>
<text x="237.9" y="76.6">R7</text>
<text x="239.6" y="72.5">470ER8</text>
<text x="246.7" y="76.1">470E</text>
<text x="237.9" y="79.6">470E</text>
<text x="244.3" y="83.6">470 R10</text>
<text x="294.3" y="83.1">10K</text>
<text x="294.3" y="79.9">R11</text>
<text x="327.8" y="81.7">R12</text>
<text x="370.2" y="83.1">10K</text>
<text x="370.2" y="79.9">R13</text>
<text x="65" y="89.1">22pf</text>
<text x="65" y="85.9">C6</text>
<text x="77.6" y="87.1">X1</text>
<text x="102.1" y="88.9">H1</text>
<text x="313.7" y="87.1">Q1</text>
<text x="327.8" y="84.9">10K</text>
<text x="347.9" y="89">Q2</text>
<text x="392" y="87.2">Q3</text>
<text x="77.4" y="90.3">20MHZ</text>
<text x="91.7" y="92.4">HDR-F-2.54_1x4</text>
<text x="313.7" y="90.3">BC557-B</text>
<text x="347.2" y="92.1">BC557-B</text>
<text x="391.3" y="90.4">BC557-B</text>
<text x="100.3" y="100.8">1k</text>
<text x="100.3" y="97.8">R3</text>
<text x="109.1" y="101.3">R4</text>
<text x="278.2" y="96.2" transform="rotate(-90 278.2 96.2)">LED</text>
<text x="109.1" y="104.3">1k</text>
<text x="235.9" y="103">R70E</text>
<text x="246.7" y="103">R6</text>
<text x="236.1" y="111.8">R5</text>
<text x="241.4" y="111.8">470E</text>
<text x="262.8" y="108.2">HDR-F-2.54_1x4</text>
<text x="158.5" y="117.3">1u</text>
<text x="158.5" y="114.2">C10</text>
<text x="287" y="119.1">LED-TH-3mm_R</text>
<text x="287" y="115.9">LED21</text>
<text x="288.8" y="130">LED22</text>
<text x="288.8" y="133.2">LED-TH-3mm_G</text>
<text x="288.8" y="143.8">LED-TH-3mm_B</text>
<text x="288.8" y="140.6">LED23</text>
<text x="73.1" y="148.8">R15</text>
<text x="73.1" y="152">1k</text>
<text x="120.8" y="153.8">1k</text>
<text x="120.8" y="150.6">R16</text>
<text x="164.9" y="153.8">1k</text>
<text x="164.9" y="150.6">R17</text>
<text x="205.4" y="153.8">1k</text>
<text x="205.4" y="150.6">R18</text>
<text x="287" y="159.7">LED-TH-3mm_R</text>
<text x="287" y="156.5">LED24</text>
<text x="75.3" y="162.4">K4-6</text>
<text x="85.2" y="162.4">6_TH</text>
<text x="126.4" y="166.5">KEY2</text>
<text x="170.5" y="167.7">K4-6</text>
<text x="170.5" y="164.7">KEY3</text>
<text x="180.4" y="167.7">6_TH</text>
<text x="211.1" y="165.9">K4-6</text>
<text x="211.1" y="163">KEY4</text>
<text x="220.9" y="165.9">6_TH</text>
<text x="126.4" y="169.4">K4-6</text>
<text x="136.3" y="169.4">6_TH</text>
<text x="301.4" y="178.4">10K</text>
<text x="301.4" y="175.2">R30</text>
<text x="320.8" y="185.6">BC557-B</text>
<text x="321.4" y="182.5">Q4</text>
<text x="35.4" y="214">POWER_IN</text>
<text x="64.7" y="214.7">DIODE Bridge 2W10</text>
<text x="64.7" y="211.5">D1</text>
<text x="28.8" y="217.5">CONN-TH_2P-P5.00</text>
<text x="123.2" y="221.2">U3</text>
<text x="123.2" y="224.1">7805(TO-220)</text>
<text x="160.3" y="226">1k</text>
<text x="160.3" y="222.8">R19</text>
<text x="111.9" y="237">C7</text>
<text x="147.2" y="237">C8</text>
<text x="157.1" y="237">C9</text>
<text x="176.1" y="236.9">LED1</text>
<text x="108.4" y="240.6">1000mfd</text>
<text x="147.2" y="240.2">47mfd/25</text>
<text x="157.1" y="240.2">0.1</text>
<text x="176.1" y="240.1">LED-TH-3mm_R</text>
</g>
<g font-size="3.2" fill="#800">
<text x="43.5" y="7.4">1</text>
<text x="112.6" y="7.4">2</text>
<text x="181.8" y="7.4">3</text>
<text x="250.9" y="7.4">4</text>
<text x="320.1" y="7.4">5</text>
<text x="5.9" y="42.5">A</text>
<text x="407.7" y="42.5">A</text>
<text x="5.9" y="111.7">B</text>
<text x="407.7" y="111.7">B</text>
<text x="5.9" y="180.8">C</text>
<text x="407.7" y="180.8">C</text>
<text x="5.9" y="250">D</text>
<text x="407.7" y="250">D</text>
<text x="43.5" y="288.3">1</text>
<text x="112.6" y="288.3">2</text>
<text x="181.8" y="288.3">3</text>
<text x="250.9" y="288.3">4</text>
<text x="320.1" y="288.3">5</text>
</g>
<g font-size="3.2">
<text x="29.7" y="23.8">1</text>
<text x="33.2" y="25.6">GND</text>
<text x="82.3" y="38.3" transform="rotate(-90 82.3 38.3)">1</text>
<text x="240" y="58.8">1J2 HDR-M-2.54_1x1</text>
<text x="106.1" y="62.7">4</text>
<text x="238.2" y="65.8">1J1 HDR-M-2.54_1x1</text>
<text x="106.1" y="69.7">2</text>
<text x="106.1" y="66.2">3</text>
<text x="227.8" y="71.5">31</text>
<text x="106.1" y="72.5">1</text>
<text x="219.8" y="73.2">VSS</text>
<text x="117.6" y="78.5">12</text>
<text x="123.1" y="80.3">VSS</text>
<text x="111.4" y="94.4">3</text>
<text x="111.4" y="90.9">4</text>
<text x="269.5" y="90.2">1</text>
<text x="269.5" y="94.4">2</text>
<text x="111.4" y="100.8">1</text>
<text x="111.4" y="97.9">2</text>
<text x="269.5" y="97.9">3</text>
<text x="269.5" y="101.5">4</text>
<text x="72.5" y="166.7">2</text>
<text x="84.4" y="166.7">4 KEY1</text>
<text x="72.5" y="170.3">1</text>
<text x="84.4" y="170.3">3</text>
<text x="123.7" y="173.8">2</text>
<text x="135.6" y="173.8">4</text>
<text x="167.8" y="172">2</text>
<text x="179.7" y="172">4</text>
<text x="208.3" y="173.8">1</text>
<text x="208.3" y="170.3">2</text>
<text x="220.2" y="173.8">3</text>
<text x="220.2" y="170.3">4</text>
<text x="123.7" y="177.3">1</text>
<text x="135.6" y="177.3">3</text>
<text x="167.8" y="175.5">1</text>
<text x="179.7" y="175.5">3</text>
<text x="40.9" y="226.7">1</text>
<text x="40.9" y="223.2">2</text>
<text x="110.6" y="228.5">1</text>
<text x="115.8" y="229.9">IN</text>
<text x="128.1" y="229.9">OUT</text>
<text x="138" y="228.5">3</text>
<text x="125" y="240" transform="rotate(-90 125 240)">2</text>
</g>
<g font-size="3.2" fill="#f00">
<text x="53.2" y="23.8">6</text>
<text x="44.7" y="25.6">VDD</text>
<text x="119.6" y="39.7">1</text>
<text x="123.1" y="41.5">MCLR#/VPP/RE3</text>
<text x="219.3" y="69.7">VDD</text>
<text x="227.8" y="67.9">32</text>
<text x="117.6" y="75">11</text>
<text x="123.1" y="76.8">VDD</text>
</g>
<g font-size="3.2" fill="#00f">
<text x="29.7" y="27.4">2</text>
<text x="33.2" y="29.1">NC</text>
<text x="47.1" y="29.1">NC</text>
<text x="53.2" y="27.4">5</text>
<text x="29.7" y="30.9">3</text>
<text x="33.2" y="32.7">VOUT</text>
<text x="47.1" y="32.7">NC</text>
<text x="53.2" y="30.9">4</text>
<text x="202.5" y="41.5">RB7/KBI3/PGD</text>
<text x="227.8" y="39.7">40</text>
<text x="119.6" y="46.8">3</text>
<text x="119.6" y="43.3">2</text>
<text x="123.1" y="45">RA0/AN0</text>
<text x="202.7" y="45">RB6/KBI2/PGC</text>
<text x="227.8" y="43.3">39</text>
<text x="227.8" y="46.8">38</text>
<text x="119.6" y="53.8">5</text>
<text x="119.6" y="50.3">4</text>
<text x="123.1" y="52.1">RA2/AN2/VREF-/CVREF</text>
<text x="123.1" y="48.5">RA1/AN1</text>
<text x="200.8" y="52.1">RB4/KBI0/AN11</text>
<text x="202.3" y="48.5">RB5/KBI1/PGM</text>
<text x="227.8" y="50.3">37</text>
<text x="227.8" y="53.8">36</text>
<text x="119.6" y="57.4">6</text>
<text x="123.1" y="59.1">RA4/T0CKI/C1OUT</text>
<text x="123.1" y="55.6">RA3/AN3/VREF+</text>
<text x="197.2" y="55.6">RB3/AN9/CCP2(1)</text>
<text x="202.8" y="59.1">RB2/INT2/AN8</text>
<text x="227.8" y="57.4">35</text>
<text x="119.6" y="64.4">8</text>
<text x="119.6" y="60.9">7</text>
<text x="123.1" y="62.7">RA5/AN4/SS#/HLVDIN/C2OUT</text>
<text x="200.8" y="62.7">RB1/INT1/AN10</text>
<text x="227.8" y="60.9">34</text>
<text x="227.8" y="64.4">33</text>
<text x="117.6" y="71.5">10</text>
<text x="119.6" y="67.9">9</text>
<text x="123.1" y="69.7">RE1/WR#/AN6</text>
<text x="123.1" y="66.2">RE0/RD#/AN5</text>
<text x="191.8" y="66.2">RB0/INT0/FLT0/AN12</text>
<text x="123.1" y="73.2">RE2/CS#/AN7</text>
<text x="202.4" y="76.8">RD7/PSP7/P1D</text>
<text x="227.8" y="75">30</text>
<text x="117.6" y="82.1">13</text>
<text x="123.1" y="83.8">OSC1/CLKI/RA7</text>
<text x="202.6" y="80.3">RD6/PSP6/P1C</text>
<text x="202.7" y="83.8">RD5/PSP5/P1B</text>
<text x="227.8" y="78.5">29</text>
<text x="227.8" y="82.1">28</text>
<text x="117.6" y="89.1">15</text>
<text x="117.6" y="85.6">14</text>
<text x="123.1" y="87.3">OSC2/CLKO/RA6</text>
<text x="210.2" y="87.3">RD4/PSP4</text>
<text x="227.8" y="85.6">27</text>
<text x="227.8" y="89.1">26</text>
<text x="117.6" y="92.6">16</text>
<text x="123.1" y="94.4">RC1/T1OSI/CCP2(1)</text>
<text x="123.1" y="90.9">RC0/T1OSO/T13CKI</text>
<text x="208.2" y="90.9">RC7/RX/DT</text>
<text x="208.5" y="94.4">RC6/TX/CK</text>
<text x="227.8" y="92.6">25</text>
<text x="117.6" y="99.7">18</text>
<text x="117.6" y="96.2">17</text>
<text x="123.1" y="101.5">RC3/SCK/SCL</text>
<text x="123.1" y="97.9">RC2/CCP1/P1A</text>
<text x="204.3" y="101.5">RC4/SDI/SDA</text>
<text x="211.3" y="97.9">RC5/SDO</text>
<text x="227.8" y="96.2">24</text>
<text x="227.8" y="99.7">23</text>
<text x="117.6" y="106.8">20</text>
<text x="117.6" y="103.2">19</text>
<text x="123.1" y="105">RD0/PSP0</text>
<text x="210.2" y="105">RD3/PSP3</text>
<text x="227.8" y="103.2">22</text>
<text x="227.8" y="106.8">21</text>
<text x="123.1" y="108.5">RD1/PSP1</text>
<text x="210.2" y="108.5">RD2/PSP2</text>
<text x="75.6" y="217.9" transform="rotate(-90 75.6 217.9)">1</text>
<text x="64.8" y="226.7">4</text>
<text x="77" y="223.6" transform="rotate(-90 77 223.6)">~</text>
<text x="85.1" y="226.7">2</text>
<text x="70" y="228.1">-</text>
<text x="77" y="233" transform="rotate(-90 77 233)">~</text>
<text x="79.4" y="228.1">+</text>
<text x="75.6" y="238.2" transform="rotate(-90 75.6 238.2)">3</text>
</g>
<g font-size="2.5">
<text x="277" y="30.9">A</text>
<text x="277" y="34.4">B</text>
<text x="319.4" y="30.9">A</text>
<text x="319.4" y="34.4">B</text>
<text x="363.5" y="30.9">A</text>
<text x="363.5" y="34.4">B</text>
<text x="277" y="38">C</text>
<text x="277" y="41.5">D</text>
<text x="319.4" y="38">C</text>
<text x="319.4" y="41.5">D</text>
<text x="363.5" y="38">C</text>
<text x="363.5" y="41.5">D</text>
<text x="277" y="45">E</text>
<text x="319.4" y="45">E</text>
<text x="363.5" y="45">E</text>
<text x="277" y="48.5">F</text>
<text x="277" y="52.1">G</text>
<text x="299.1" y="52.1">G2</text>
<text x="319.4" y="48.5">F</text>
<text x="319.4" y="52.1">G</text>
<text x="341.4" y="52.1">G2</text>
<text x="363.5" y="48.5">F</text>
<text x="363.5" y="52.1">G</text>
<text x="385.5" y="52.1">G2</text>
<text x="276.3" y="55.6">DP</text>
<text x="299.1" y="55.6">G1</text>
<text x="318.7" y="55.6">DP</text>
<text x="341.4" y="55.6">G1</text>
<text x="362.8" y="55.6">DP</text>
<text x="385.5" y="55.6">G1</text>
</g>
</svg>
